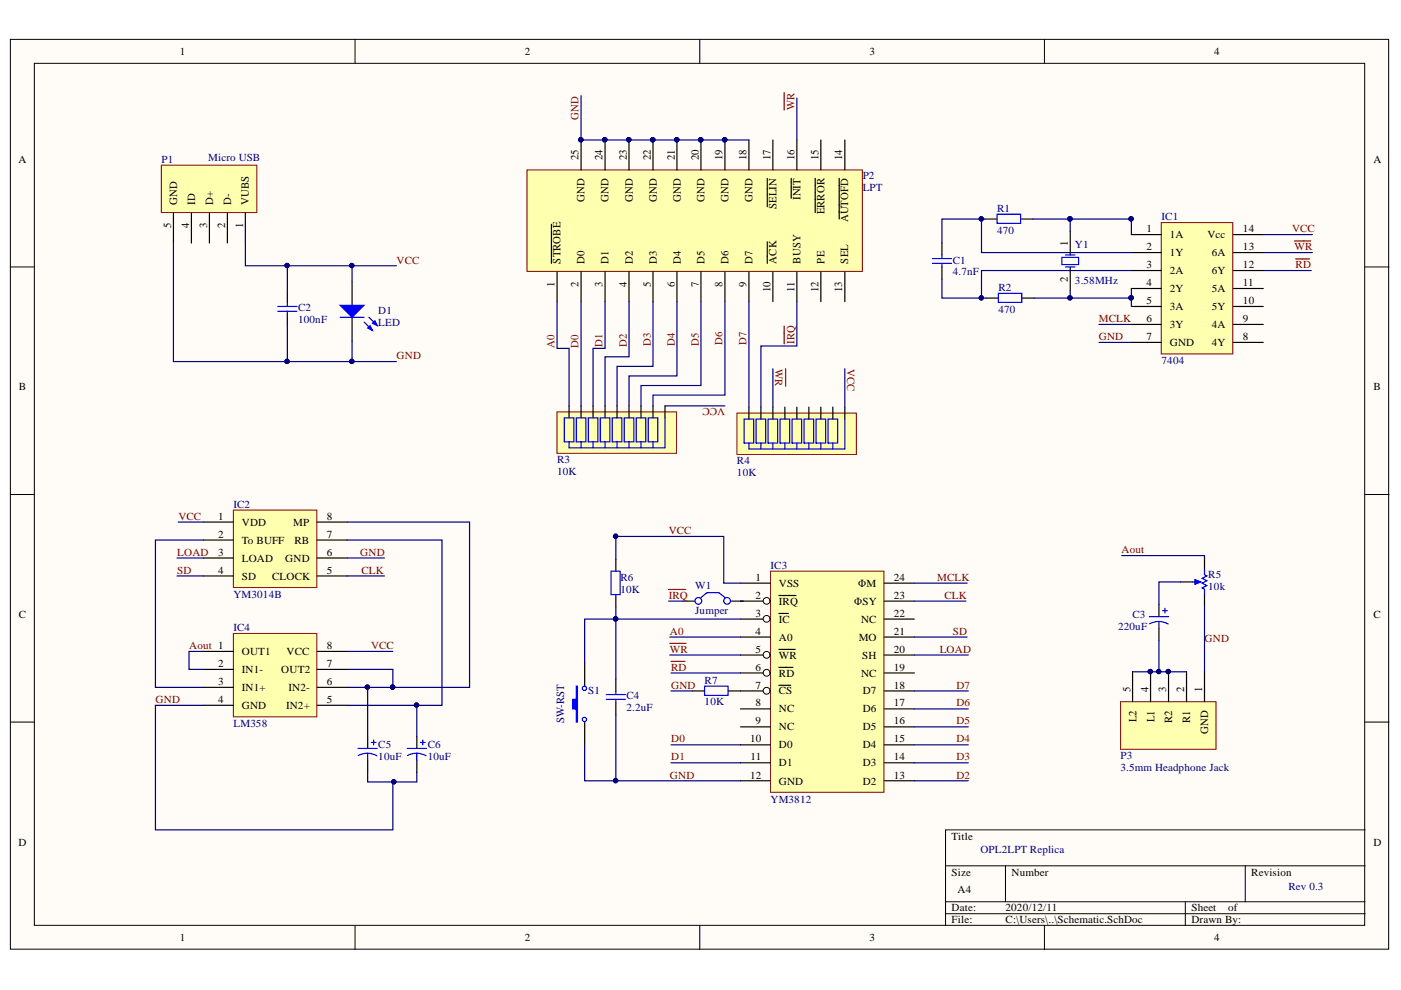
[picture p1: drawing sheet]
<svg xmlns="http://www.w3.org/2000/svg" width="297mm" height="210mm" viewBox="0 0 297 210" stroke-linecap="round" stroke-linejoin="round" font-family="sans-serif">
<g fill="#fffcf8" stroke="#000" stroke-width=".21">
<path d="M2.2 8.3h292.2v192.9h-292.2z"/>
<path d="M7.3 13.4h282v182.8h-282z"/>
</g>
<g fill="none" stroke="#000" stroke-width=".21">
<path d="M75.3 8.3v5.1M148.4 8.3v5.1M221.4 8.3v5.1M2.2 56.6h5.1M289.4 56.6h5.1M2.2 104.8h5.1M289.4 104.8h5.1M2.2 153.1h5.1M289.4 153.1h5.1M289.4 176h-88.9v20.3M75.3 196.3v5M148.4 196.3v5"/>
<path d="M200.5 183.6h88.9M200.5 191.2h88.9M200.5 193.7h88.9M213.2 183.6v7.6M221.4 196.3v5M251.3 191.2v5.1M264 183.6v7.6"/>
</g>
<path d="M111.7 36h71.1v21.5h-71.1z" fill="#ffffb0" stroke="#800000" stroke-width=".21"/>
<g fill="none" stroke="#000" stroke-width=".25">
<path d="M123.2 29.7v6.3M128.3 29.7v6.3M133.4 29.7v6.3M138.4 29.7v6.3M143.5 29.7v6.3M148.6 29.7v6.3M153.7 29.7v6.3M158.8 29.7v6.3M162.7 37.8v1.5M162.7 39.5v1.8M163.9 29.7v6.3M167.8 37.8v1.3"/>
<path d="M167.8 39.2v2.2M169 29.7v6.3M172.8 37.8v5.9M174 29.7v6.3M177.9 37.8v2.7M179.1 29.7v6.3M116.9 47.6v1.2M116.9 48.9v5.7M116.9 54.7v1.1M118.1 57.6v6.4M123.2 57.6v6.4M128.3 57.6v6.4"/>
<path d="M133.4 57.6v6.4M138.4 57.6v6.4M143.5 57.6v6.4M148.6 57.6v6.4M153.7 57.6v6.4M158.8 57.6v6.4M162.7 41.4v1.2M162.7 42.7v1.1M162.7 51.3v1.6M162.7 53v2.8M163.9 57.6v6.4M167.8 41.5v.5"/>
<path d="M169 57.6v6.4M172.8 43.8v1.3M174 57.6v6.4M177.9 40.6v1.5M177.9 42.2v4.2M179.1 57.6v6.4"/>
</g>
<g fill="#000080" stroke="#000080" stroke-width=".21">
<circle cx="153.6" cy="29.6" r=".46"/>
<circle cx="148.6" cy="29.6" r=".46"/>
<circle cx="143.5" cy="29.6" r=".46"/>
<circle cx="138.4" cy="29.6" r=".46"/>
<circle cx="133.3" cy="29.6" r=".46"/>
<circle cx="128.2" cy="29.6" r=".46"/>
<circle cx="123.1" cy="29.6" r=".46"/>
</g>
<path d="M163.4 121.1h24v46.9h-24z" fill="#ffffb0" stroke="#800000" stroke-width=".21"/>
<path d="M157 123.6h6.4M157 127.5h6.4" fill="none" stroke="#000" stroke-width=".25"/>
<circle cx="162.5" cy="127.4" r=".72" fill="#fffcf8" stroke="#000" stroke-width=".21"/>
<path d="M157 131.3h6.4M165.1 126.3h.6M165.8 126.3h3" fill="none" stroke="#000" stroke-width=".25"/>
<circle cx="162.5" cy="131.2" r=".72" fill="#fffcf8" stroke="#000" stroke-width=".21"/>
<path d="M157 135.1h6.4M157 138.9h6.4M165.1 130.1h.6M165.8 130.1h1.3" fill="none" stroke="#000" stroke-width=".25"/>
<circle cx="162.5" cy="138.8" r=".72" fill="#fffcf8" stroke="#000" stroke-width=".21"/>
<path d="M165.1 137.7h3.5M157 142.7h6.4" fill="none" stroke="#000" stroke-width=".25"/>
<circle cx="162.5" cy="142.6" r=".72" fill="#fffcf8" stroke="#000" stroke-width=".21"/>
<path d="M157 146.5h6.4M165.1 141.5h3" fill="none" stroke="#000" stroke-width=".25"/>
<circle cx="162.5" cy="146.5" r=".72" fill="#fffcf8" stroke="#000" stroke-width=".21"/>
<g fill="none" stroke="#000" stroke-width=".25">
<path d="M187.5 138.9h6.4M187.5 135.1h6.4M187.5 131.3h6.4M187.5 127.5h6.4M187.5 123.6h6.4M157 150.3h6.4M157 154.1h6.4M157 157.9h6.4M165.1 145.3h1.4M166.6 145.3h1.1M187.5 150.3h6.4M187.5 154.1h6.4"/>
<path d="M187.5 157.9h6.4M187.5 146.5h6.4M187.5 142.7h6.4M157 161.7h6.4M157 165.5h6.4M187.5 161.7h6.4M187.5 165.5h6.4"/>
</g>
<path d="M49.5 108.2h17.7v16.4h-17.7z" fill="#ffffb0" stroke="#800000" stroke-width=".21"/>
<path d="M43.1 110.7h6.4M43.1 114.5h6.4M43.1 118.3h6.4M67.3 110.7h6.3M67.3 114.5h6.3M67.3 118.3h6.3M43.1 122.1h6.4M67.3 122.1h6.3" fill="none" stroke="#000" stroke-width=".25"/>
<path d="M246.2 47.2h15.2v27.8h-15.2z" fill="#ffffb0" stroke="#800000" stroke-width=".21"/>
<g fill="none" stroke="#000" stroke-width=".25">
<path d="M199.7 51.5v2.6M199.7 56.6v2.5M208.9 46.4h2.5M216.5 46.4h2.5M226.9 49v5.1M226.9 56.6v5.1M239.9 49.7h6.3M239.9 53.6h6.3M239.9 57.4h6.3M261.5 49.7h6.3M261.5 53.6h6.3M261.5 57.4h6.3"/>
<path d="M60.9 61.7v2.5M60.9 66.8v2.5M209.1 63.2h2.6M216.7 63.2h2.6M239.9 61.2h6.3M239.9 65h6.3M239.9 68.8h6.3M239.9 72.6h6.3M261.5 61.2h6.3M261.5 65h6.3M261.5 68.8h6.3M261.5 72.6h6.3"/>
<path d="M130.6 118.6v2.5M130.6 126.2v2.5M124 140.4v5.1M124 153.1v5.1M130.6 144v2.5M130.6 149v2.6M146.8 146.5h2.6M154.5 146.5h2.5"/>
</g>
<g fill="none" stroke="#00f" stroke-width=".25">
<path d="M197.7 54.8h4M197.7 55.8h4M199.7 54.1v.7M199.7 55.8v.8M211.4 45.4h5v2h-5zM225.1 54.6h3.6v1.5h-3.6zM225.9 56.6h2M225.9 54.1h2M58.9 65h4.1M58.9 66h4.1M60.9 64.2v.8M60.9 66v.8"/>
<path d="M211.7 62.2h4.9v1.9h-4.9zM129.6 121.1h1.9v5h-1.9zM128.5 147.3h4.1M128.5 148.3h4.1M130.6 146.5v.8M130.6 148.3v.7M149.4 145.5h5v1.9h-5z"/>
</g>
<path d="M166.3 19.6v1.5M166.3 21.2v2.1M274.4 51.1h3.5M274.7 54.9h3M142 136.4h3.5M142.3 140.2h2.9" fill="none" stroke="#800000" stroke-width=".25"/>
<path d="M122.2 145.5h.2v7.6h-.2v-2.8h-.8v-2h.8z" fill-rule="evenodd" fill="#00f"/>
<g fill="none" stroke="#00f" stroke-width=".25">
<path d="M148.6 126.7l1.3-1h2.5l1.3 1M122.2 145.5h.2v7.6h-.2v-2.8h-.8v-2h.8z"/>
<circle cx="148.1" cy="127.4" r=".71"/>
<circle cx="154.2" cy="127.4" r=".71"/>
<circle cx="123.9" cy="145.9" r=".46"/>
<circle cx="123.9" cy="152.5" r=".46"/>
</g>
<path d="M166.3 69.1v3M166.3 72.2v.7M141.8 125h.5M142.4 125h3" fill="none" stroke="#800000" stroke-width=".25"/>
<path d="M74.6 59.6v5.1M74.6 67.3v5M144.8 127.5h2.5M155 127.5h2.5" fill="none" stroke="#000" stroke-width=".25"/>
<path d="M72.1 64.7h5.1l-2.6 2.6z" fill="#00f"/>
<path d="M72.1 64.7h5.1l-2.6 2.6zM77.2 68.3l1.8 1.8M78.2 67.3l1.8 1.7" fill="none" stroke="#00f" stroke-width=".25"/>
<path d="M77.9 69.5l.6-.5 .5 1.1z" fill="#00f"/>
<path d="M77.9 69.5l.6-.5 .5 1.1z" fill="none" stroke="#00f" stroke-width=".25"/>
<path d="M79 68.5l.5-.5 .5 1z" fill="#00f"/>
<path d="M72.1 67.3h5.1M79 68.5l.5-.5 .5 1z" fill="none" stroke="#00f" stroke-width=".25"/>
<path d="M34.2 35h20.3v10.1h-20.3z" fill="#ffffb0" stroke="#800000" stroke-width=".21"/>
<path d="M36.8 45.2v6.3M40.6 45.2v6.3M44.4 45.2v6.3M48.2 45.2v6.3M52 45.2v6.3" fill="none" stroke="#000" stroke-width=".25"/>
<path d="M49.5 134.3h17.7v17.7h-17.7z" fill="#ffffb0" stroke="#800000" stroke-width=".21"/>
<g fill="none" stroke="#000" stroke-width=".25">
<path d="M255.4 118.3v2.5M43.1 138.1h6.4M67.3 138.1h6.3M255.4 125.9v2.6M43.1 141.9h6.4M43.1 145.7h6.4M43.1 149.5h6.4M67.3 141.9h6.3M67.3 145.7h6.3M67.3 149.5h6.3M77.9 156.1v2.6M88.4 156.1v2.6"/>
<path d="M77.9 161.2v2.6M88.4 161.2v2.6"/>
</g>
<g fill="none" stroke="#00f" stroke-width=".25">
<path d="M252.8 123.4h1.3M75.9 158.7h4.1M77.9 159.7l1.3 .2 .7 .3M77.9 159.7l-1.2 .2-.7 .3M77.9 159.7v1.5M78.7 157.4h1M79.2 156.9v1M86.3 158.7h4.1M88.4 159.7l1.2 .2 .7 .3M88.4 159.7l-1.3 .2-.7 .3M88.4 159.7v1.5M89.1 157.4h1.1"/>
<path d="M89.6 156.9v1"/>
</g>
<path d="M253.3 122.9l1.3 .5-1.3 .5z" fill="#00f"/>
<path d="M243.7 130.8h4.1M245.7 131.8l1.2 .2 .8 .3M245.7 131.8l-1.2 .1-.8 .4M245.7 131.8v1.5M246.5 129.5h1M247 129v1M253.3 122.9l1.3 .5-1.3 .5zM255.4 120.8v1.1l.5 .2-1 .5 1 .5-1 .5 1 .5-1 .6 .5 .2v1" fill="none" stroke="#00f" stroke-width=".25"/>
<path d="M245.7 128.2v2.6M245.7 133.3v2.5M250.3 123.4h2.5" fill="none" stroke="#000" stroke-width=".25"/>
<path d="M237.6 148.8h20.2v10.1h-20.2z" fill="#ffffb0" stroke="#800000" stroke-width=".21"/>
<path d="M240.1 142.4v6.4M243.9 142.4v6.4M247.8 142.4v6.4M251.6 142.4v6.4M255.4 142.4v6.4" fill="none" stroke="#000" stroke-width=".25"/>
<g fill="#000080" stroke="#000080" stroke-width=".21">
<circle cx="247.7" cy="142.4" r=".46"/>
<circle cx="243.9" cy="142.4" r=".46"/>
</g>
<path d="M118.1 87.3h25.3v8.8h-25.3z" fill="#ffffb0" stroke="#800000" stroke-width=".21"/>
<path d="M120.7 86.1v2.5M123.2 86.1v2.5M125.7 86.1v2.5M128.3 86.1v2.5M130.8 86.1v2.5M133.4 86.1v2.5M135.9 86.1v2.5M138.4 86.1v2.5M141 86.1v2.5" fill="none" stroke="#000" stroke-width=".25"/>
<g fill="none" stroke="#00f" stroke-width=".25">
<path d="M119.6 88.6h2.1v5.1h-2.1zM122.2 88.6h2v5.1h-2zM123.2 93.7v1.2M124.7 88.6h2.1v5.1h-2.1zM125.7 93.7v1.2M127.3 88.6h2v5.1h-2zM128.3 93.7v1.2M129.8 88.6h2v5.1h-2zM130.8 93.7v1.2M132.3 88.6h2.1v5.1h-2.1zM133.4 93.7v1.2M134.9 88.6h2v5.1h-2z"/>
<path d="M135.9 93.7v1.2M137.4 88.6h2.1v5.1h-2.1zM138.4 93.7v1.2M141 88.6v6.3h-20.3v-1.2"/>
</g>
<path d="M156.2 87.6h25.4v8.8h-25.4z" fill="#ffffb0" stroke="#800000" stroke-width=".21"/>
<path d="M158.8 86.3v2.5M161.3 86.3v2.5M163.9 86.3v2.5M166.4 86.3v2.5M169 86.3v2.5M171.5 86.3v2.5M174 86.3v2.5M176.6 86.3v2.5M179.1 86.3v2.5" fill="none" stroke="#000" stroke-width=".25"/>
<g fill="none" stroke="#00f" stroke-width=".25">
<path d="M157.8 88.8h2v5.1h-2zM160.3 88.8h2v5.1h-2zM161.3 93.9v1.3M162.9 88.8h2v5.1h-2zM163.9 93.9v1.3M165.4 88.8h2v5.1h-2zM166.4 93.9v1.3M167.9 88.8h2.1v5.1h-2.1zM169 93.9v1.3M170.5 88.8h2v5.1h-2zM171.5 93.9v1.3M173 88.8h2.1v5.1h-2.1z"/>
<path d="M174 93.9v1.3M175.6 88.8h2v5.1h-2zM176.6 93.9v1.3M179.1 88.8v6.4h-20.3v-1.3"/>
</g>
<path d="M166.6 78.2v2.1M166.6 80.4v1.5" fill="none" stroke="#800000" stroke-width=".25"/>
<g fill="none" stroke="#000080" stroke-width=".25">
<path d="M123.2 20.3v9.4h35.6M169 20.8v8.9M36.8 51.5v25.2h24.1v-7.4M52 51.5v4.8h22.6v3.3M60.9 56.3v5.4M74.6 56.3h9.5M199.7 59.1v4.1h8.4M199.7 51.5v-5.1h8.4v7.2h31.8M208.1 46.4h.8M219 46.4h7.9M226.9 46.4h13.2M226.9 46.4v2.6"/>
<path d="M239.9 57.4h-31.8v5.8h1M239.9 46.4v3.3M267.8 49.7h10.5M267.8 53.6h10.5M267.8 57.4h10.2M60.9 76.7h23.2M74.6 72.3v4.4M118.1 64v9.9h2.6v12.2M123.2 64v22.1M128.3 64v9.9h-2.6v12.2M133.4 64v11.6h-5.1v10.5M138.4 64v13.7h-7.6v8.4"/>
<path d="M143.5 64v15.7h-10.1v6.4M148.6 64v17.7h-12.7v4.4M153.7 64v19.8h-15.3v2.3M158.8 64v22.3M163.9 78.2v8.1M169 64v9.4h-7.7v12.9M179.1 78.2v8.1M219.3 63.2h20.8M226.9 61.7v1.5M233 68.8h6.9M233 72.6h6.9M239.9 61.2v3.8"/>
<path d="M141 86.1h12.7M37.5 118.3h5.6M37.8 110.7h5.3M43.1 114.5h-10.1v31.2h10.1M73.6 110.7h26v35h-16.3M73.6 114.5h20.1v35h-20.1M73.6 118.3h7.9M130.3 113.7h23.1v9.9h3.6M130.6 113.7v4.9M237.8 117.8h17.6v.5M37.5 122.1h5.6M43.1 138.1h-3v3.8h3"/>
<path d="M73.6 122.1h7.9M73.6 138.1h9.7M130.6 128.7v15.3M141.8 127.5h3M142 135.1h15M142 138.9h15M157 131.3h-33v9.1M157 127.5h.5M193.9 135.1h11.1M193.9 138.9h11.4M193.9 123.6h11.1M193.9 127.5h10.9"/>
<path d="M245.7 135.8v6.6M250.3 123.4h-4.6v4.8M255.4 128.5v13.9M43.1 149.5h-10.1v26.5h50.3v-9.9l.2-.3M73.6 141.9h9.7v3.8M73.6 145.7h4.3M83.3 145.7h-5.4v10.4M88.4 149.5v6.6M124 158.2v7.3h6.6M130.6 151.6v13.9h26.4M142.3 157.9h14.7M142.3 146.5h4.5"/>
<path d="M142.3 142.7h14.7M193.9 157.9h11.4M193.9 154.1h11.4M193.9 150.3h11.4M193.9 146.5h11.4M240.1 142.4h11.5M77.9 163.8v2h10.5v-2M142.3 161.7h14.7M193.9 161.7h11.4M193.9 165.5h11.4"/>
</g>
<g fill="#000080" stroke="#000080" stroke-width=".21">
<circle cx="208" cy="63.2" r=".46"/>
<circle cx="130.5" cy="165.5" r=".46"/>
<circle cx="130.5" cy="131.2" r=".46"/>
<circle cx="130.5" cy="113.7" r=".46"/>
<circle cx="226.9" cy="63.2" r=".46"/>
<circle cx="239.8" cy="63.2" r=".46"/>
<circle cx="226.8" cy="46.4" r=".47"/>
<circle cx="239.8" cy="46.4" r=".47"/>
<circle cx="208" cy="46.4" r=".46"/>
<circle cx="60.9" cy="56.3" r=".46"/>
<circle cx="74.6" cy="56.3" r=".46"/>
<circle cx="60.9" cy="76.6" r=".47"/>
<circle cx="74.6" cy="76.6" r=".47"/>
<circle cx="83.2" cy="145.7" r=".46"/>
<circle cx="88.3" cy="149.5" r=".46"/>
<circle cx="77.9" cy="145.7" r=".46"/>
<circle cx="83.5" cy="165.8" r=".46"/>
<circle cx="247.7" cy="142.4" r=".46"/>
<circle cx="245.7" cy="142.4" r=".46"/>
<circle cx="243.9" cy="142.4" r=".46"/>
<circle cx="123.1" cy="29.6" r=".46"/>
<circle cx="128.2" cy="29.6" r=".46"/>
<circle cx="133.3" cy="29.6" r=".46"/>
<circle cx="138.4" cy="29.6" r=".46"/>
<circle cx="143.5" cy="29.6" r=".46"/>
<circle cx="148.6" cy="29.6" r=".46"/>
<circle cx="153.6" cy="29.6" r=".46"/>
</g>
<g font-size="2.3">
<text x="38.2" y="11.7">1</text>
<text x="111.2" y="11.7">2</text>
<text x="184.3" y="11.7">3</text>
<text x="257.4" y="11.7">4</text>
<text x="3.9" y="34.5">A</text>
<text x="122.7" y="34" transform="rotate(-90 122.7 34)">25</text>
<text x="127.7" y="34" transform="rotate(-90 127.7 34)">24</text>
<text x="132.9" y="34" transform="rotate(-90 132.9 34)">23</text>
<text x="138" y="34" transform="rotate(-90 138 34)">22</text>
<text x="143.1" y="34" transform="rotate(-90 143.1 34)">21</text>
<text x="148.1" y="34" transform="rotate(-90 148.1 34)">20</text>
<text x="153.2" y="34" transform="rotate(-90 153.2 34)">19</text>
<text x="158.3" y="34" transform="rotate(-90 158.3 34)">18</text>
<text x="163.4" y="34" transform="rotate(-90 163.4 34)">17</text>
<text x="168.4" y="34" transform="rotate(-90 168.4 34)">16</text>
<text x="173.5" y="34" transform="rotate(-90 173.5 34)">15</text>
<text x="178.6" y="34" transform="rotate(-90 178.6 34)">14</text>
<text x="291.2" y="34.5">A</text>
<text x="37.6" y="43.4" transform="rotate(-90 37.6 43.4)">GND</text>
<text x="41.4" y="43.4" transform="rotate(-90 41.4 43.4)">ID</text>
<text x="45.2" y="43.4" transform="rotate(-90 45.2 43.4)">D+</text>
<text x="49" y="43.4" transform="rotate(-90 49 43.4)">D-</text>
<text x="52.8" y="43.4" transform="rotate(-90 52.8 43.4)">VUBS</text>
<text x="123.9" y="42.8" transform="rotate(-90 123.9 42.8)">GND</text>
<text x="129" y="42.8" transform="rotate(-90 129 42.8)">GND</text>
<text x="134.2" y="42.8" transform="rotate(-90 134.2 42.8)">GND</text>
<text x="139.2" y="42.8" transform="rotate(-90 139.2 42.8)">GND</text>
<text x="144.3" y="42.8" transform="rotate(-90 144.3 42.8)">GND</text>
<text x="149.4" y="42.8" transform="rotate(-90 149.4 42.8)">GND</text>
<text x="154.5" y="42.8" transform="rotate(-90 154.5 42.8)">GND</text>
<text x="159.6" y="42.8" transform="rotate(-90 159.6 42.8)">GND</text>
<text x="164.6" y="44.3" transform="rotate(-90 164.6 44.3)">SELIN</text>
<text x="169.7" y="42.4" transform="rotate(-90 169.7 42.4)">INIT</text>
<text x="174.8" y="45.5" transform="rotate(-90 174.8 45.5)">ERROR</text>
<text x="179.9" y="47.1" transform="rotate(-90 179.9 47.1)">AUTOFD</text>
<text x="36.3" y="48.3" transform="rotate(-90 36.3 48.3)">5</text>
<text x="40.1" y="48.3" transform="rotate(-90 40.1 48.3)">4</text>
<text x="43.9" y="48.3" transform="rotate(-90 43.9 48.3)">3</text>
<text x="47.7" y="48.3" transform="rotate(-90 47.7 48.3)">2</text>
<text x="51.5" y="48.3" transform="rotate(-90 51.5 48.3)">1</text>
<text x="226.4" y="52.1" transform="rotate(-90 226.4 52.1)">1</text>
<text x="243.1" y="49.3">1</text>
<text x="243.1" y="53.1">2</text>
<text x="248" y="50.5">1A</text>
<text x="256" y="50.5">Vcc</text>
<text x="263.5" y="53.1">13</text>
<text x="263.5" y="49.3">14</text>
<text x="118.9" y="55.9" transform="rotate(-90 118.9 55.9)">STROBE</text>
<text x="123.9" y="55.9" transform="rotate(-90 123.9 55.9)">D0</text>
<text x="129" y="55.9" transform="rotate(-90 129 55.9)">D1</text>
<text x="134.2" y="55.9" transform="rotate(-90 134.2 55.9)">D2</text>
<text x="139.2" y="55.9" transform="rotate(-90 139.2 55.9)">D3</text>
<text x="144.3" y="55.9" transform="rotate(-90 144.3 55.9)">D4</text>
<text x="149.4" y="55.9" transform="rotate(-90 149.4 55.9)">D5</text>
<text x="154.5" y="55.9" transform="rotate(-90 154.5 55.9)">D6</text>
<text x="159.6" y="55.9" transform="rotate(-90 159.6 55.9)">D7</text>
<text x="164.6" y="55.9" transform="rotate(-90 164.6 55.9)">ACK</text>
<text x="169.7" y="55.9" transform="rotate(-90 169.7 55.9)">BUSY</text>
<text x="174.8" y="55.9" transform="rotate(-90 174.8 55.9)">PE</text>
<text x="179.9" y="55.9" transform="rotate(-90 179.9 55.9)">SEL</text>
<text x="226.4" y="59.8" transform="rotate(-90 226.4 59.8)">2</text>
<text x="243.1" y="56.9">3</text>
<text x="248" y="54.4">1Y</text>
<text x="248" y="58.2">2A</text>
<text x="256.9" y="58.2">6Y</text>
<text x="256.9" y="54.4">6A</text>
<text x="263.5" y="56.9">12</text>
<text x="117.6" y="60.8" transform="rotate(-90 117.6 60.8)">1</text>
<text x="122.7" y="60.8" transform="rotate(-90 122.7 60.8)">2</text>
<text x="127.7" y="60.8" transform="rotate(-90 127.7 60.8)">3</text>
<text x="132.9" y="60.8" transform="rotate(-90 132.9 60.8)">4</text>
<text x="138" y="60.8" transform="rotate(-90 138 60.8)">5</text>
<text x="143.1" y="60.8" transform="rotate(-90 143.1 60.8)">6</text>
<text x="148.1" y="60.8" transform="rotate(-90 148.1 60.8)">7</text>
<text x="153.2" y="60.8" transform="rotate(-90 153.2 60.8)">8</text>
<text x="158.3" y="60.8" transform="rotate(-90 158.3 60.8)">9</text>
<text x="163.4" y="62" transform="rotate(-90 163.4 62)">10</text>
<text x="168.4" y="61.9" transform="rotate(-90 168.4 61.9)">11</text>
<text x="173.5" y="62" transform="rotate(-90 173.5 62)">12</text>
<text x="178.6" y="62" transform="rotate(-90 178.6 62)">13</text>
<text x="243.1" y="60.7">4</text>
<text x="243.1" y="64.5">5</text>
<text x="248" y="62">2Y</text>
<text x="248" y="65.8">3A</text>
<text x="256.9" y="65.8">5Y</text>
<text x="256.9" y="62">5A</text>
<text x="263.5" y="64.5">10</text>
<text x="263.5" y="60.7">11</text>
<text x="243.1" y="68.3">6</text>
<text x="248" y="69.6">3Y</text>
<text x="256.9" y="69.6">4A</text>
<text x="263.5" y="68.3">9</text>
<text x="243.1" y="72.1">7</text>
<text x="248" y="73.4">GND</text>
<text x="256.9" y="73.4">4Y</text>
<text x="263.5" y="72.1">8</text>
<text x="4" y="82.8">B</text>
<text x="291.2" y="82.8">B</text>
<text x="46.3" y="110.2">1</text>
<text x="51.3" y="111.5">VDD</text>
<text x="62.2" y="111.5">MP</text>
<text x="69.3" y="110.2">8</text>
<text x="46.3" y="114">2</text>
<text x="46.3" y="117.8">3</text>
<text x="51.3" y="115.3">To BUFF</text>
<text x="51.3" y="119.1">LOAD</text>
<text x="60.5" y="119.1">GND</text>
<text x="62.4" y="115.3">RB</text>
<text x="69.3" y="117.8">6</text>
<text x="69.3" y="114">7</text>
<text x="46.3" y="121.6">4</text>
<text x="51.3" y="122.9">SD</text>
<text x="57.7" y="122.9">CLOCK</text>
<text x="69.3" y="121.6">5</text>
<text x="160.1" y="123.2">1</text>
<text x="165.1" y="124.4">VSS</text>
<text x="182" y="124.4">ΦM</text>
<text x="189.5" y="123.2">24</text>
<text x="4" y="131">C</text>
<text x="160.1" y="127">2</text>
<text x="160.1" y="130.8">3</text>
<text x="165.1" y="128.2">IRQ</text>
<text x="181.1" y="128.2">ΦSY</text>
<text x="189.5" y="130.8">22</text>
<text x="189.5" y="127">23</text>
<text x="291.2" y="131">C</text>
<text x="69.3" y="137.6">8</text>
<text x="160.1" y="134.6">4</text>
<text x="165.1" y="132">IC</text>
<text x="165.1" y="135.8">A0</text>
<text x="182.1" y="135.8">MO</text>
<text x="182.6" y="132">NC</text>
<text x="189.5" y="134.6">21</text>
<text x="46.3" y="141.4">2</text>
<text x="51.3" y="138.9">OUT1</text>
<text x="51.3" y="142.7">IN1-</text>
<text x="59.6" y="142.7">OUT2</text>
<text x="60.7" y="138.9">VCC</text>
<text x="69.3" y="141.4">7</text>
<text x="160.1" y="138.4">5</text>
<text x="160.1" y="142.2">6</text>
<text x="165.1" y="139.6">WR</text>
<text x="165.1" y="143.4">RD</text>
<text x="182.6" y="143.4">NC</text>
<text x="182.8" y="139.6">SH</text>
<text x="189.5" y="142.2">19</text>
<text x="189.5" y="138.4">20</text>
<text x="46.3" y="145.2">3</text>
<text x="46.3" y="149">4</text>
<text x="51.3" y="146.5">IN1+</text>
<text x="61.2" y="146.5">IN2-</text>
<text x="69.3" y="149">5</text>
<text x="69.3" y="145.2">6</text>
<text x="160.1" y="146">7</text>
<text x="160.1" y="149.8">8</text>
<text x="165.1" y="147.2">CS</text>
<text x="182.9" y="147.2">D7</text>
<text x="189.5" y="149.8">17</text>
<text x="189.5" y="146">18</text>
<text x="239.7" y="146.7" transform="rotate(-90 239.7 146.7)">5</text>
<text x="243.5" y="146.7" transform="rotate(-90 243.5 146.7)">4</text>
<text x="247.3" y="146.7" transform="rotate(-90 247.3 146.7)">3</text>
<text x="251.1" y="146.7" transform="rotate(-90 251.1 146.7)">2</text>
<text x="254.9" y="146.7" transform="rotate(-90 254.9 146.7)">1</text>
<text x="51.3" y="150.3">GND</text>
<text x="60.7" y="150.3">IN2+</text>
<text x="160.1" y="153.6">9</text>
<text x="165.1" y="151.1">NC</text>
<text x="165.1" y="154.9">NC</text>
<text x="182.9" y="154.9">D5</text>
<text x="182.9" y="151.1">D6</text>
<text x="189.5" y="153.6">16</text>
<text x="240.9" y="153.1" transform="rotate(-90 240.9 153.1)">L2</text>
<text x="244.7" y="153.1" transform="rotate(-90 244.7 153.1)">L1</text>
<text x="248.6" y="153.3" transform="rotate(-90 248.6 153.3)">R2</text>
<text x="252.4" y="153.3" transform="rotate(-90 252.4 153.3)">R1</text>
<text x="256.2" y="155.5" transform="rotate(-90 256.2 155.5)">GND</text>
<text x="159" y="157.4">10</text>
<text x="159.1" y="161.2">11</text>
<text x="165.1" y="158.7">D0</text>
<text x="182.9" y="158.7">D4</text>
<text x="189.5" y="161.2">14</text>
<text x="189.5" y="157.4">15</text>
<text x="159" y="165.1">12</text>
<text x="165.1" y="162.5">D1</text>
<text x="165.1" y="166.4">GND</text>
<text x="182.9" y="166.4">D2</text>
<text x="182.9" y="162.5">D3</text>
<text x="189.5" y="165.1">13</text>
<text x="3.9" y="179.3">D</text>
<text x="201.8" y="178">Title</text>
<text x="291.2" y="179.3">D</text>
<text x="201.8" y="185.6">Size</text>
<text x="214.5" y="185.6">Number</text>
<text x="265.3" y="185.6">Revision</text>
<text x="203" y="189.4">A4</text>
<text x="201.8" y="193.2">Date:</text>
<text x="201.8" y="195.8">File:</text>
<text x="213.2" y="193.2">2020/12/11</text>
<text x="213.2" y="195.8">C:\Users\..\Schematic.SchDoc</text>
<text x="252.6" y="193.2">Sheet</text>
<text x="252.6" y="195.8">Drawn By:</text>
<text x="260.4" y="193.2">of</text>
<text x="38.2" y="199.6">1</text>
<text x="111.2" y="199.6">2</text>
<text x="184.3" y="199.6">3</text>
<text x="257.4" y="199.6">4</text>
</g>
<g font-size="2.3" fill="#800000">
<text x="168.4" y="23.3" transform="rotate(-90 168.4 23.3)">WR</text>
<text x="122.7" y="25.4" transform="rotate(-90 122.7 25.4)">GND</text>
<text x="273.9" y="49.3">VCC</text>
<text x="274.4" y="53.1">WR</text>
<text x="84.1" y="55.9">VCC</text>
<text x="274.7" y="56.9">RD</text>
<text x="233" y="68.3">MCLK</text>
<text x="84.1" y="76.2">GND</text>
<text x="117.6" y="73.9" transform="rotate(-90 117.6 73.9)">A0</text>
<text x="122.7" y="73.9" transform="rotate(-90 122.7 73.9)">D0</text>
<text x="127.7" y="73.6" transform="rotate(-90 127.7 73.6)">D1</text>
<text x="132.9" y="73.6" transform="rotate(-90 132.9 73.6)">D2</text>
<text x="138" y="73.4" transform="rotate(-90 138 73.4)">D3</text>
<text x="143.1" y="73.4" transform="rotate(-90 143.1 73.4)">D4</text>
<text x="148.1" y="73.4" transform="rotate(-90 148.1 73.4)">D5</text>
<text x="153.2" y="73.1" transform="rotate(-90 153.2 73.1)">D6</text>
<text x="158.3" y="73.1" transform="rotate(-90 158.3 73.1)">D7</text>
<text x="168.4" y="72.9" transform="rotate(-90 168.4 72.9)">IRQ</text>
<text x="233" y="72.1">GND</text>
<text x="164.4" y="78.2" transform="rotate(90 164.4 78.2)">WR</text>
<text x="179.6" y="78.2" transform="rotate(90 179.6 78.2)">VCC</text>
<text x="153.7" y="86.6" transform="rotate(-180 153.7 86.6)">VCC</text>
<text x="37.8" y="110.2">VCC</text>
<text x="141.8" y="113.3">VCC</text>
<text x="37.6" y="117.8">LOAD</text>
<text x="76.4" y="117.8">GND</text>
<text x="237.8" y="117.3">Aout</text>
<text x="37.6" y="121.6">SD</text>
<text x="76.6" y="121.6">CLK</text>
<text x="198.7" y="123.2">MCLK</text>
<text x="141.8" y="127">IRQ</text>
<text x="200.2" y="127">CLK</text>
<text x="40.1" y="137.6">Aout 1</text>
<text x="78.7" y="137.6">VCC</text>
<text x="142" y="134.6">A0</text>
<text x="202" y="134.6">SD</text>
<text x="255.4" y="136.1">GND</text>
<text x="142" y="138.4">WR</text>
<text x="142.3" y="142.2">RD</text>
<text x="199.2" y="138.4">LOAD</text>
<text x="33" y="149">GND</text>
<text x="142.3" y="146">GND</text>
<text x="202.8" y="146">D7</text>
<text x="202.8" y="149.8">D6</text>
<text x="202.8" y="153.6">D5</text>
<text x="142.3" y="157.4">D0</text>
<text x="142.3" y="161.2">D1</text>
<text x="202.8" y="161.2">D3</text>
<text x="202.8" y="157.4">D4</text>
<text x="142" y="165.1">GND</text>
<text x="202.8" y="165.1">D2</text>
</g>
<g font-size="2.3" fill="#000080">
<text x="34.3" y="34.5">P1</text>
<text x="44.2" y="34.2">Micro USB</text>
<text x="182.9" y="38">P2</text>
<text x="182.9" y="40.6">LPT</text>
<text x="211.4" y="45">R1</text>
<text x="246.3" y="46.7">IC1</text>
<text x="211.4" y="49.5">470</text>
<text x="227.9" y="52.6">Y1</text>
<text x="202" y="55.9">C1</text>
<text x="202" y="58.4">4.7nF</text>
<text x="211.7" y="61.7">R2</text>
<text x="227.9" y="60.2">3.58MHz</text>
<text x="63.2" y="66">C2</text>
<text x="63.2" y="68.6">100nF</text>
<text x="80.2" y="66.5">D1</text>
<text x="80.2" y="69.1">LED</text>
<text x="211.7" y="66.3">470</text>
<text x="246.3" y="77.2">7404</text>
<text x="118.1" y="98.2">R3</text>
<text x="118.1" y="100.8">10K</text>
<text x="156.3" y="98.5">R4</text>
<text x="156.3" y="101">10K</text>
<text x="49.5" y="107.7">IC2</text>
<text x="131.6" y="123.2">R6</text>
<text x="131.6" y="125.7">10K</text>
<text x="147.4" y="124.9">W1</text>
<text x="163.4" y="120.6">IC3</text>
<text x="256.2" y="122.7">R5</text>
<text x="256.2" y="125.2">10k</text>
<text x="49.5" y="126.7">YM3014B</text>
<text x="147.4" y="130.3">Jumper</text>
<text x="240.1" y="131">C3</text>
<text x="49.5" y="133.8">IC4</text>
<text x="237" y="133.6">220uF</text>
<text x="124.7" y="147.2">S1</text>
<text x="132.8" y="148.3">C4</text>
<text x="149.4" y="145">R7</text>
<text x="149.4" y="149.5">10K</text>
<text x="49.5" y="154.1">LM358</text>
<text x="119.6" y="153.3" transform="rotate(-90 119.6 153.3)">SW-RST</text>
<text x="132.8" y="150.8">2.2uF</text>
<text x="80.2" y="158.7">C5</text>
<text x="80.2" y="161.2">10uF</text>
<text x="90.7" y="158.7">C6</text>
<text x="90.7" y="161.2">10uF</text>
<text x="237.6" y="160.9">P3</text>
<text x="237.6" y="163.6">3.5mm Headphone Jack</text>
<text x="163.4" y="170.2">YM3812</text>
<text x="207.9" y="180.8">OPL2LPT Replica</text>
<text x="273.2" y="188.7">Rev 0.3</text>
</g>
</svg>
